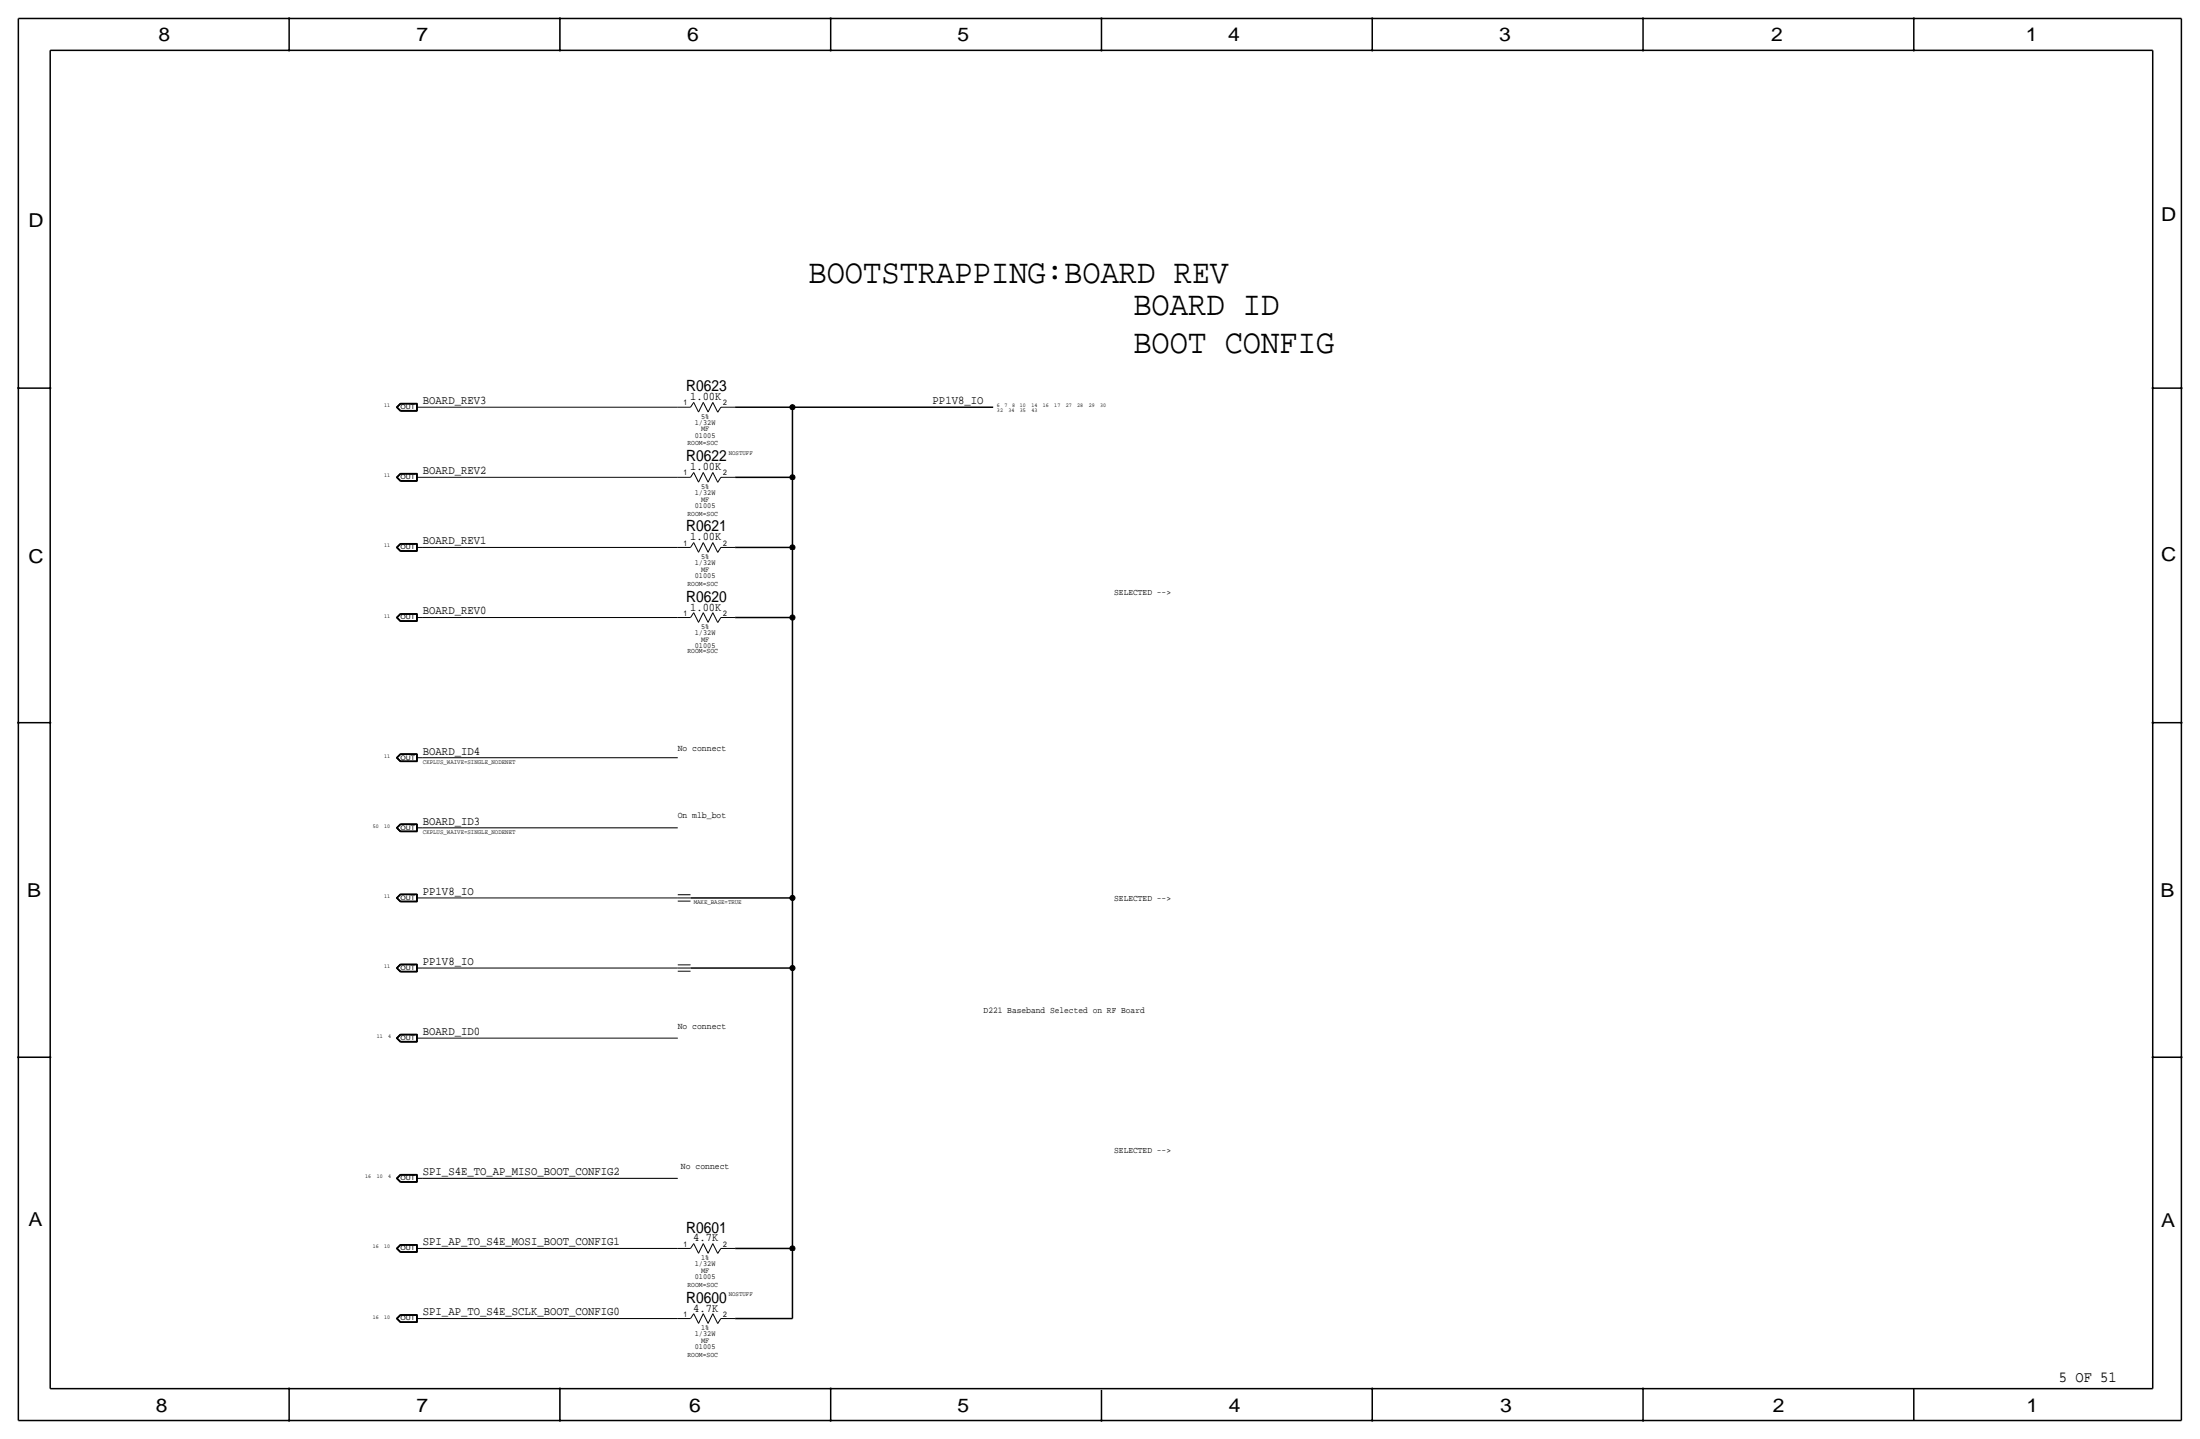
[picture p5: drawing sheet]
<svg xmlns="http://www.w3.org/2000/svg" width="877mm" height="574mm" viewBox="0 0 877 574" stroke-linecap="round" stroke-linejoin="round" font-family="sans-serif">
<g fill="none" stroke="#000" stroke-width=".4">
<path d="M158 162.3l1.6 1.6zM158 162.3l1.6-1.6zM158.1 162.3l1.5 1.5zM158.1 162.3l1.5-1.5zM158.3 162.3l1.4-1.4zM158.3 162.3l1.4 1.4zM158.4 162.3l1.3-1.3zM158.4 162.3l1.3 1.3zM159.6 160.7h6.8zM159.6 163.9h6.8zM159.6 163.8h6.7zM159.6 160.8h6.7z"/>
<path d="M159.7 160.9h6.5zM159.7 163.7h6.5zM159.7 161h6.4zM159.7 163.6h6.4zM166.1 161v2.6zM166.1 162.3h2.5zM166.2 160.9v2.8zM166.3 160.8v3zM166.4 160.7v3.2zM168.6 162.3h101.6zM270.2 162.3h5.1zM276.6 160.4l-1.3 1.9z"/>
<path d="M276.6 160.4l1.9 3.8zM280.4 160.4l-1.9 3.8zM280.4 160.4l1.9 3.8zM284.2 160.4l-1.9 3.8zM284.2 160.4l1.9 3.8zM287.4 162.3l-1.3 2zM287.4 162.3h5.7zM158 190.2l1.6 1.6zM158 190.2l1.6-1.5zM158.1 190.2l1.5 1.5zM158.1 190.2l1.5-1.4zM158.3 190.2l1.4-1.3z"/>
<path d="M158.3 190.2l1.4 1.4zM158.4 190.2l1.3-1.2zM158.4 190.2l1.3 1.3zM159.6 188.7h6.8zM159.6 191.8h6.8zM159.6 191.7h6.7zM159.6 188.8h6.7zM159.7 188.9h6.5zM159.7 191.6h6.5zM159.7 189h6.4zM159.7 191.5h6.4zM166.1 189v2.5z"/>
<path d="M166.1 190.2h2.5zM166.2 188.9v2.7zM166.3 188.8v2.9zM166.4 188.7v3.1zM168.6 190.2h101.6zM270.2 190.2h5.1zM276.6 188.3l-1.3 1.9zM276.6 188.3l1.9 3.9zM280.4 188.3l-1.9 3.9zM280.4 188.3l1.9 3.9zM284.2 188.3l-1.9 3.9zM284.2 188.3l1.9 3.9z"/>
<path d="M287.4 190.2l-1.3 2.1zM287.4 190.2h5.7zM158 218.2l1.6 1.6zM158 218.2l1.6-1.6zM158.1 218.2l1.5 1.5zM158.1 218.2l1.5-1.5zM158.3 218.2l1.4-1.4zM158.3 218.2l1.4 1.4zM158.4 218.2l1.3-1.3zM158.4 218.2l1.3 1.3zM159.6 216.6h6.8zM159.6 219.8h6.8z"/>
<path d="M159.6 219.7h6.7zM159.6 216.7h6.7zM159.7 216.8h6.5zM159.7 219.6h6.5zM159.7 216.9h6.4zM159.7 219.5h6.4zM166.1 216.9v2.6zM166.1 218.2h2.5zM166.2 216.8v2.8zM166.3 216.7v3zM166.4 216.6v3.2zM168.6 218.2h101.6z"/>
<path d="M270.2 218.2h5.1zM276.6 216.3l-1.3 1.9zM276.6 216.3l1.9 3.8zM280.4 216.3l-1.9 3.8zM280.4 216.3l1.9 3.8zM284.2 216.3l-1.9 3.8zM284.2 216.3l1.9 3.8zM287.4 218.2l-1.3 2zM287.4 218.2h5.7zM158 246.1l1.6 1.6zM158 246.1l1.6-1.5zM158.1 246.1l1.5 1.5z"/>
<path d="M158.1 246.1l1.5-1.4zM158.3 246.1l1.4-1.3zM158.3 246.1l1.4 1.4zM158.4 246.1l1.3-1.2zM158.4 246.1l1.3 1.3zM159.6 244.6h6.8zM159.6 247.7h6.8zM159.6 247.6h6.7zM159.6 244.7h6.7zM159.7 244.8h6.5zM159.7 247.5h6.5zM159.7 244.9h6.4z"/>
<path d="M159.7 247.4h6.4zM166.1 244.9v2.5zM166.1 246.1h2.5zM166.2 244.8v2.7zM166.3 244.7v2.9zM166.4 244.6v3.1zM168.6 246.1h101.6zM270.2 246.1h5.1zM276.6 244.2l-1.3 1.9zM276.6 244.2l1.9 3.9zM280.4 244.2l-1.9 3.9zM280.4 244.2l1.9 3.9z"/>
<path d="M284.2 244.2l-1.9 3.9zM284.2 244.2l1.9 3.9zM287.4 246.1l-1.3 2.1zM287.4 246.1h5.7zM158 302l1.6 1.6zM158 302l1.6-1.6zM158.1 302l1.5 1.5zM158.3 302l1.4 1.4zM158.4 302l1.3-1.3zM158.4 302l1.3 1.3zM159.6 300.4h6.8zM159.6 303.6h6.8z"/>
<path d="M159.6 303.5h6.7zM159.6 300.5h6.7zM159.6 300.5l-1.5 1.5zM159.7 300.6l-1.4 1.4zM159.7 300.6h6.5zM159.7 303.4h6.5zM159.7 300.7h6.4zM159.7 303.3h6.4zM166.1 300.7v2.6zM166.1 302h2.5zM166.2 300.6v2.8zM166.3 300.5v3z"/>
<path d="M166.4 300.4v3.2zM168.6 302h101.6zM158 329.9l1.6 1.6zM158 329.9l1.6-1.5zM158.1 329.9l1.5 1.5zM158.3 329.9l1.4 1.4zM158.4 329.9l1.3-1.2zM158.4 329.9l1.3 1.3zM159.6 328.4h6.8zM159.6 331.5h6.8zM159.6 331.4h6.7zM159.6 328.5h6.7z"/>
<path d="M159.6 328.5l-1.5 1.4zM159.7 328.6l-1.4 1.3zM159.7 328.6h6.5zM159.7 331.3h6.5zM159.7 328.7h6.4zM159.7 331.2h6.4zM166.1 328.7v2.5zM166.1 329.9h2.5zM166.2 328.6v2.7zM166.3 328.5v2.9zM166.4 328.4v3.1zM168.6 329.9h101.6z"/>
<path d="M158 357.9l1.6 1.6zM158 357.9l1.6-1.6zM158.1 357.9l1.5 1.5zM158.3 357.9l1.4-1.4zM158.3 357.9l1.4 1.4zM158.4 357.9l1.3-1.3zM158.4 357.9l1.3 1.3zM159.6 356.3h6.8zM159.6 359.5h6.8zM159.6 359.4h6.7zM159.6 356.4h6.7zM159.6 356.4l-1.5 1.5z"/>
<path d="M159.7 356.5h6.5zM159.7 359.3h6.5zM159.7 356.6h6.4zM159.7 359.2h6.4zM166.1 356.6v2.6zM166.1 357.9h2.5zM166.2 356.5v2.8zM166.3 356.4v3zM166.4 356.3v3.2zM168.6 357.9h101.6zM270.2 359.2h5.1zM270.2 357.9h5.1z"/>
<path d="M270.2 356.6h5.1zM158 385.8l1.6 1.6zM158 385.8l1.6-1.5zM158.1 385.8l1.5 1.5zM158.1 385.8l1.5-1.4zM158.3 385.8l1.4 1.4zM158.4 385.8l1.3-1.2zM158.4 385.8l1.3 1.3zM159.6 384.3h6.8zM159.6 387.4h6.8zM159.6 387.3h6.7zM159.6 384.4h6.7z"/>
<path d="M159.7 384.5l-1.4 1.3zM159.7 384.5h6.5zM159.7 387.2h6.5zM159.7 384.6h6.4zM159.7 387.1h6.4zM166.1 384.6v2.5zM166.1 385.8h2.5zM166.2 384.5v2.7zM166.3 384.4v2.9zM166.4 384.3v3.1zM168.6 385.8h101.6zM270.2 387.1h5.1z"/>
<path d="M270.2 385.8h5.1zM270.2 384.6h5.1zM158 413.8l1.6 1.5zM158 413.8l1.6-1.6zM158.1 413.8l1.5 1.4zM158.1 413.8l1.5-1.5zM158.3 413.8l1.4-1.4zM158.3 413.8l1.4 1.3zM158.4 413.8l1.3-1.3zM158.4 413.8l1.3 1.2zM159.6 412.2h6.8zM159.6 415.3h6.8z"/>
<path d="M159.6 415.2h6.7zM159.6 412.3h6.7zM159.7 412.4h6.5zM159.7 415.1h6.5zM159.7 412.5h6.4zM159.7 415h6.4zM166.1 412.5v2.5zM166.1 413.8h2.5zM166.2 412.4v2.7zM166.3 412.3v2.9zM166.4 412.2v3.1zM168.6 413.8h101.6z"/>
<path d="M158 469.6l1.6 1.6zM158 469.6l1.6-1.5zM158.1 469.6l1.5 1.5zM158.3 469.6l1.4-1.3zM158.3 469.6l1.4 1.4zM158.4 469.6l1.3-1.2zM158.4 469.6l1.3 1.3zM159.6 468.1h6.8zM159.6 471.2h6.8zM159.6 471.1h6.7zM159.6 468.2h6.7zM159.6 468.2l-1.5 1.4z"/>
<path d="M159.7 468.3h6.5zM159.7 471h6.5zM159.7 468.4h6.4zM159.7 470.9h6.4zM166.1 468.4v2.5zM166.1 469.6h2.5zM166.2 468.3v2.7zM166.3 468.2v2.9zM166.4 468.1v3.1zM168.6 469.6h101.6zM158 497.6l1.6 1.6zM158 497.6l1.6-1.6z"/>
<path d="M158.1 497.6l1.5 1.5zM158.1 497.6l1.5-1.5zM158.3 497.6l1.4 1.4zM158.4 497.6l1.3-1.3zM158.4 497.6l1.3 1.3zM159.6 496h6.8zM159.6 499.2h6.8zM159.6 499.1h6.7zM159.6 496.1h6.7zM159.7 496.2l-1.4 1.4zM159.7 496.2h6.5zM159.7 499h6.5z"/>
<path d="M159.7 496.3h6.4zM159.7 498.9h6.4zM166.1 496.3v2.6zM166.1 497.6h2.5zM166.2 496.2v2.8zM166.3 496.1v3zM166.4 496v3.2zM168.6 497.6h101.6zM270.2 497.6h5.1zM276.6 495.7l-1.3 1.9zM276.6 495.7l1.9 3.8zM280.4 495.7l-1.9 3.8z"/>
<path d="M280.4 495.7l1.9 3.8zM284.2 495.7l-1.9 3.8zM284.2 495.7l1.9 3.8zM287.4 497.6l-1.3 2zM287.4 497.6h5.7zM158 525.5l1.6 1.6zM158 525.5l1.6-1.5zM158.1 525.5l1.5 1.5zM158.3 525.5l1.4-1.3zM158.3 525.5l1.4 1.4zM158.4 525.5l1.3 1.3zM159.6 524h6.8z"/>
<path d="M159.6 527.1h6.8zM159.6 527h6.7zM159.6 524.1h6.7zM159.6 524.1l-1.5 1.4zM159.7 524.2h6.5zM159.7 526.9h6.5zM159.7 524.3l-1.3 1.2zM159.7 524.3h6.4zM159.7 526.8h6.4zM166.1 524.3v2.5zM166.1 525.5h2.5zM166.2 524.2v2.7z"/>
<path d="M166.3 524.1v2.9zM166.4 524v3.1zM168.6 525.5h101.6zM270.2 525.5h5.1zM276.6 523.6l-1.3 1.9zM276.6 523.6l1.9 3.9zM280.4 523.6l-1.9 3.9zM280.4 523.6l1.9 3.9zM284.2 523.6l-1.9 3.9zM284.2 523.6l1.9 3.9zM287.4 525.5l-1.3 2.1zM287.4 525.5h5.7z"/>
</g>
<g fill="none" stroke="#000" stroke-width=".6" stroke-linecap="butt">
<path d="M7.3 7.4v558.8zM7.3 7.4h862.3zM115.3 7.4v12.7zM223.2 7.4v12.7zM331.2 7.4v12.7zM439.1 7.4v12.7zM547.1 7.4v12.7zM655 7.4v12.7zM763 7.4v12.7zM869.6 7.4v558.8zM20 20.1v533.4zM20 20.1h838.2z"/>
<path d="M858.2 20.1v533.4zM7.3 154.7h12.7zM858.2 154.7h11.4zM293.1 162.3h22.8zM315.9 162.3v27.9zM315.9 162.3h80zM293.1 190.2h22.8zM315.9 190.2v28zM293.1 218.2h22.8zM315.9 218.2v27.9zM293.1 246.1h22.8zM315.9 246.1v111.8z"/>
<path d="M7.3 288h12.7zM858.2 288h11.4zM275.3 357.9h40.6zM315.9 357.9v27.9zM275.3 385.8h40.6zM315.9 385.8v111.8zM7.3 421.4h12.7zM858.2 421.4h11.4zM293.1 497.6h22.8zM315.9 497.6v27.9zM293.1 525.5h22.8zM20 553.5h838.2z"/>
<path d="M115.3 553.5v12.7zM223.2 553.5v12.7zM331.2 553.5v12.7zM439.1 554v12.2zM547.1 553.5v12.7zM655 553.5v12.7zM763 553.5v12.7zM7.3 566.2h862.3z"/>
</g>
<g fill="#000" stroke="#000" stroke-width=".4">
<path d="M115.1 7.2h.4v.3h-.4zM115.1 19.9h.4v.3h-.4zM223 7.2h.4v.3h-.4zM223 19.9h.4v.3h-.4zM331 19.9h.4v.3h-.4zM331 7.2h.4v.3h-.4zM438.9 7.2h.4v.3h-.4zM438.9 19.9h.4v.3h-.4zM546.9 7.2h.4v.3h-.4zM546.9 19.9h.4v.3h-.4zM654.8 19.9h.4v.3h-.4zM654.8 7.2h.4v.3h-.4z"/>
<path d="M762.8 19.9h.4v.3h-.4zM762.8 7.2h.4v.3h-.4zM7.1 154.5h.4v.4h-.4zM19.8 154.5h.4v.4h-.4zM858 154.5h.4v.4h-.4zM869.5 154.5h.3v.4h-.3zM7.1 287.9h.4v.3h-.4zM19.8 287.9h.4v.3h-.4zM858 287.9h.4v.3h-.4zM869.5 287.9h.3v.3h-.3zM7.1 421.2h.4v.4h-.4zM19.8 421.2h.4v.4h-.4z"/>
<path d="M858 421.2h.4v.4h-.4zM869.5 421.2h.3v.4h-.3zM115.1 553.3h.4v.3h-.4zM223 553.3h.4v.3h-.4zM331 553.3h.4v.3h-.4zM546.9 553.3h.4v.3h-.4zM654.8 553.3h.4v.3h-.4zM115.1 566h.4v.3h-.4zM223 566h.4v.3h-.4zM331 566h.4v.3h-.4zM438.9 566h.4v.3h-.4zM546.9 566h.4v.3h-.4z"/>
<path d="M654.8 566h.4v.3h-.4z"/>
<circle cx="315.9" cy="162.3" r="1.02"/>
<circle cx="315.9" cy="190.2" r="1.02"/>
<circle cx="315.9" cy="218.2" r="1.02"/>
<circle cx="315.9" cy="246.1" r="1.02"/>
<circle cx="315.9" cy="357.9" r="1.02"/>
<circle cx="315.9" cy="385.8" r="1.02"/>
<circle cx="315.9" cy="497.6" r="1.02"/>
</g>
<g font-size="13.6">
<text x="322.3" y="112.8">BOOTSTRAPPING:BOARD REV</text>
<text x="451.8" y="125.5">BOARD ID</text>
<text x="451.8" y="140.7">BOOT CONFIG</text>
</g>
<g font-size="7.6">
<text x="63.2" y="16.5">8</text>
<text x="166.1" y="16.5">7</text>
<text x="274" y="16.5">6</text>
<text x="381.7" y="16.5">5</text>
<text x="489.7" y="16.5">4</text>
<text x="597.6" y="16.5">3</text>
<text x="706.1" y="16.5">2</text>
<text x="807.7" y="16.5">1</text>
<text x="861.5" y="88.1">D</text>
<text x="11.4" y="90.4">D</text>
<text x="11.4" y="224.3">C</text>
<text x="861.5" y="223.8">C</text>
<text x="10.8" y="357.6">B</text>
<text x="861.3" y="357.4">B</text>
<text x="11.3" y="488.4">A</text>
<text x="861.5" y="489.2">A</text>
<text x="62.2" y="562.6">8</text>
<text x="166" y="562.6">7</text>
<text x="274.8" y="562.6">6</text>
<text x="381.7" y="562.6">5</text>
<text x="489.9" y="562.6">4</text>
<text x="598.1" y="562.6">3</text>
<text x="706.8" y="562.6">2</text>
<text x="807.9" y="562.6">1</text>
</g>
<g font-size="6.2">
<text x="273.5" y="155.9">R0623</text>
<text x="273.5" y="183.9">R0622</text>
<text x="273.5" y="211.8">R0621</text>
<text x="273.5" y="239.8">R0620</text>
<text x="273.5" y="491.2">R0601</text>
<text x="273.5" y="519.2">R0600</text>
<text x="820.8" y="550.8">5 OF 51</text>
</g>
<g font-size="4.7">
<text x="168.6" y="161">BOARD_REV3</text>
<text x="275.1" y="159.5">1.00K</text>
<text x="371.8" y="161">PP1V8_IO</text>
<text x="168.6" y="189">BOARD_REV2</text>
<text x="275.1" y="187.5">1.00K</text>
<text x="275.1" y="215.4">1.00K</text>
<text x="168.6" y="216.9">BOARD_REV1</text>
<text x="168.6" y="244.8">BOARD_REV0</text>
<text x="275.1" y="243.3">1.00K</text>
<text x="168.6" y="300.7">BOARD_ID4</text>
<text x="168.6" y="328.7">BOARD_ID3</text>
<text x="168.6" y="356.6">PP1V8_IO</text>
<text x="168.6" y="384.5">PP1V8_IO</text>
<text x="168.6" y="412.5">BOARD_ID0</text>
<text x="168.6" y="468.4">SPI_S4E_TO_AP_MISO_BOOT_CONFIG2</text>
<text x="168.6" y="496.3">SPI_AP_TO_S4E_MOSI_BOOT_CONFIG1</text>
<text x="276.4" y="494.8">4.7K</text>
<text x="168.6" y="524.3">SPI_AP_TO_S4E_SCLK_BOOT_CONFIG0</text>
<text x="276.4" y="522.7">4.7K</text>
</g>
<g font-size="3.6">
<text x="270.2" y="299.5">No connect</text>
<text x="270.2" y="326.1">On mlb_bot</text>
<text x="270.2" y="410">No connect</text>
<text x="271.5" y="465.8">No connect</text>
</g>
<g font-size="3.5">
<text x="444.2" y="237.2">SELECTED --&gt;</text>
<text x="444.2" y="359.1">SELECTED --&gt;</text>
<text x="392.1" y="403.6">D221 Baseband Selected on RF Board</text>
<text x="444.2" y="459.5">SELECTED --&gt;</text>
</g>
<g font-size="3.1">
<text x="272.5" y="161.5">1</text>
<text x="288.2" y="161.5">2</text>
<text x="279.5" y="166.9">5%</text>
<text x="277" y="169.4">1/32W</text>
<text x="279.5" y="172">MF</text>
<text x="277" y="174.5">01005</text>
<text x="272.5" y="189.5">1</text>
<text x="288.2" y="189.5">2</text>
<text x="277" y="197.4">1/32W</text>
<text x="279.5" y="194.8">5%</text>
<text x="277" y="202.4">01005</text>
<text x="279.5" y="199.9">MF</text>
<text x="272.5" y="217.4">1</text>
<text x="288.2" y="217.4">2</text>
<text x="277" y="225.3">1/32W</text>
<text x="279.5" y="227.8">MF</text>
<text x="279.5" y="222.8">5%</text>
<text x="277" y="230.4">01005</text>
<text x="272.5" y="245.4">1</text>
<text x="288.2" y="245.4">2</text>
<text x="279.5" y="250.7">5%</text>
<text x="277" y="253.2">1/32W</text>
<text x="279.5" y="255.8">MF</text>
<text x="277" y="258.3">01005</text>
<text x="272.5" y="496.8">1</text>
<text x="288.2" y="496.8">2</text>
<text x="279.5" y="502.2">1%</text>
<text x="277" y="509.8">01005</text>
<text x="277" y="504.7">1/32W</text>
<text x="279.5" y="507.2">MF</text>
<text x="272.5" y="524.8">1</text>
<text x="288.2" y="524.8">2</text>
<text x="277" y="532.6">1/32W</text>
<text x="279.5" y="530.1">1%</text>
<text x="277" y="537.7">01005</text>
<text x="279.5" y="535.2">MF</text>
</g>
<g font-size="2.9">
<text x="274" y="177.5">ROOM=SOC</text>
<text x="274" y="205.5">ROOM=SOC</text>
<text x="274" y="233.4">ROOM=SOC</text>
<text x="274" y="260.1">ROOM=SOC</text>
<text x="274" y="512.8">ROOM=SOC</text>
<text x="274" y="540.8">ROOM=SOC</text>
</g>
<g font-size="2.6">
<text x="290.5" y="181.4">NOSTUFF</text>
<text x="168.6" y="304.5">CKPLUS_WAIVE=SINGLE_NODENET</text>
<text x="168.6" y="332.5">CKPLUS_WAIVE=SINGLE_NODENET</text>
<text x="276.6" y="360.4">MAKE_BASE=TRUE</text>
<text x="290.5" y="516.6">NOSTUFF</text>
</g>
<g font-size="2.5">
<text x="159.7" y="163.1">OUT</text>
<text x="159.7" y="191">OUT</text>
<text x="159.7" y="218.9">OUT</text>
<text x="159.7" y="246.9">OUT</text>
<text x="159.7" y="302.8">OUT</text>
<text x="159.7" y="330.7">OUT</text>
<text x="159.7" y="358.6">OUT</text>
<text x="159.7" y="386.6">OUT</text>
<text x="159.7" y="414.5">OUT</text>
<text x="159.7" y="470.4">OUT</text>
<text x="159.7" y="498.3">OUT</text>
<text x="159.7" y="526.3">OUT</text>
</g>
<g font-size="2.3">
<text x="153.2" y="162.3">11</text>
<text x="397.5" y="162.3">6</text>
<text x="397.5" y="164.1">32</text>
<text x="400.5" y="162.3">7</text>
<text x="402" y="164.1">34</text>
<text x="403.6" y="162.3">8</text>
<text x="406.6" y="162.3">10</text>
<text x="406.6" y="164.1">35</text>
<text x="411.2" y="162.3">14</text>
<text x="411.2" y="164.1">43</text>
<text x="415.7" y="162.3">16</text>
<text x="420.3" y="162.3">17</text>
<text x="424.9" y="162.3">27</text>
<text x="429.5" y="162.3">28</text>
<text x="434" y="162.3">29</text>
<text x="438.6" y="162.3">30</text>
<text x="153.2" y="190.3">11</text>
<text x="153.2" y="218.2">11</text>
<text x="153.2" y="246.1">11</text>
<text x="153.2" y="302">11</text>
<text x="148.6" y="329.9">50</text>
<text x="153.2" y="329.9">10</text>
<text x="153.2" y="357.9">11</text>
<text x="153.2" y="385.8">11</text>
<text x="150.2" y="413.8">11</text>
<text x="154.7" y="413.8">4</text>
<text x="145.6" y="469.6">16</text>
<text x="150.2" y="469.6">10</text>
<text x="154.7" y="469.6">4</text>
<text x="148.6" y="497.6">16</text>
<text x="153.2" y="497.6">10</text>
<text x="148.6" y="525.5">16</text>
<text x="153.2" y="525.5">10</text>
</g>
</svg>
